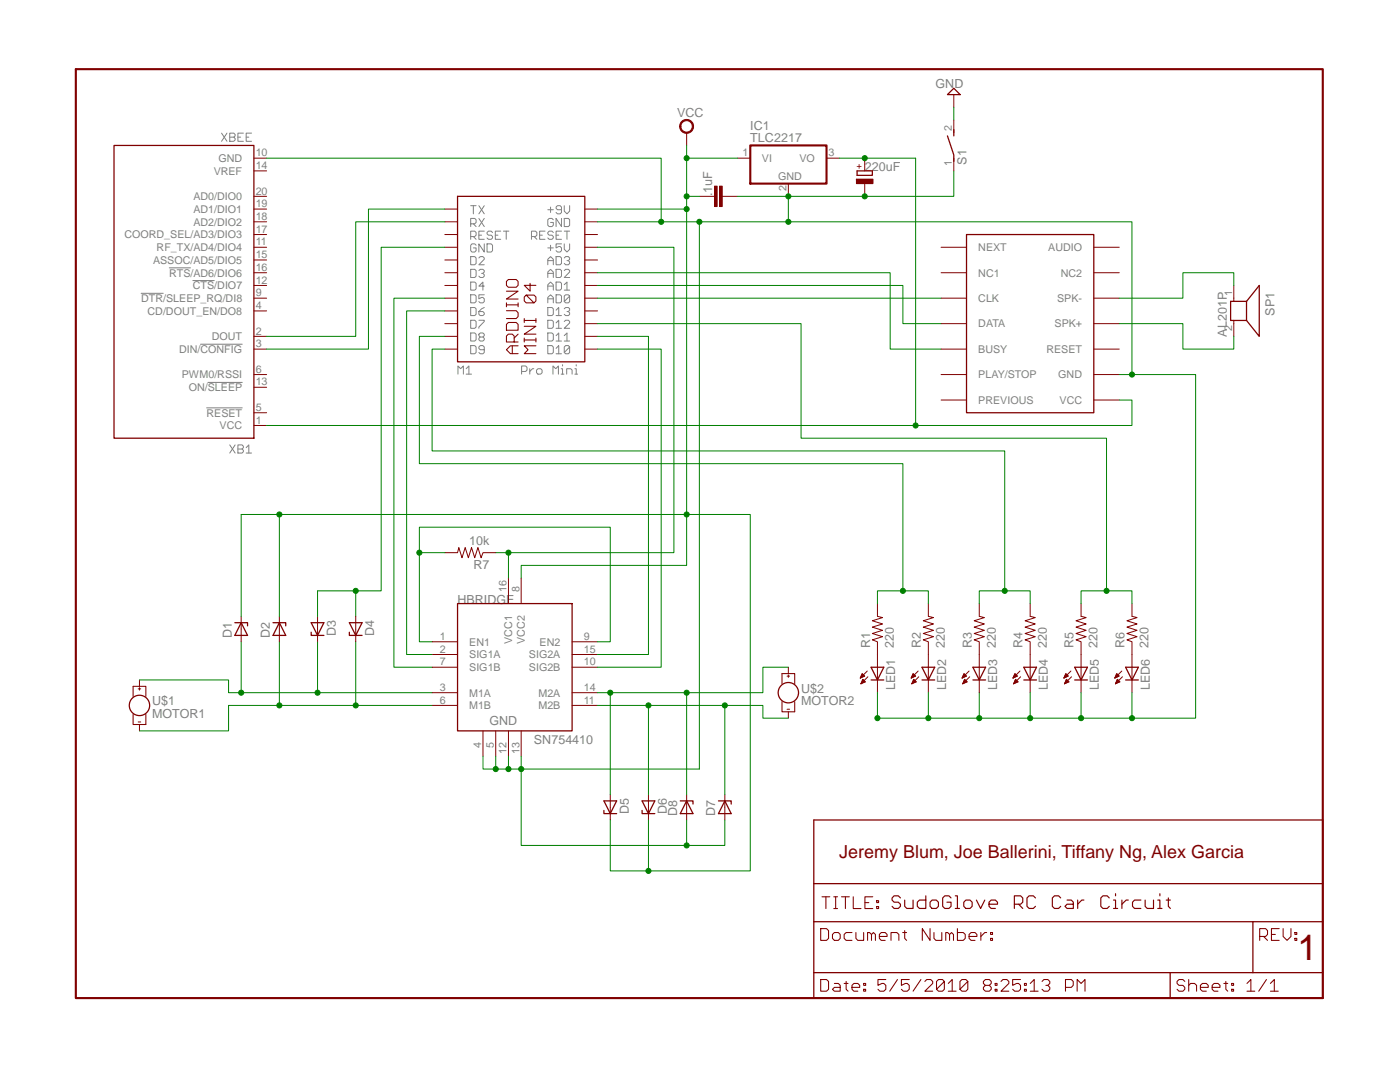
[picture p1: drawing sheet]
<svg xmlns="http://www.w3.org/2000/svg" width="279mm" height="216mm" viewBox="0 0 279 216" stroke-linecap="round" stroke-linejoin="round" font-family="sans-serif">
<g fill="none" stroke="#808080" stroke-width=".2">
<path d="M44.2 26.6l1.1 1.6M45.3 26.6l-1.1 1.6M45.8 26.6h.9l.2 .2v.3l-.2 .3 .2 .2v.3l-.2 .3h-.9zM45.8 27.4h.9M47.5 27.4h.5M48.6 26.6h-1.1v1.6h1.1M49.1 27.4h.6M50.2 26.6h-1.1v1.6h1.1M28.2 58.5h4.4M33.8 53.4h4.2M38.5 56h4.3M93.9 51.2h.8l.3 .3v1.1l-.3 .2h-.8z"/>
<path d="M93.9 53.7h.8l.3 .3v1.1l-.3 .3h-.8zM93.9 56.3h.8l.3 .2v1.1l-.3 .3h-.8zM93.9 58.8h.8l.3 .3v1.1l-.3 .2h-.8zM93.9 44.7h.8l.3-.3v-.5l-.3-.3h-.8v1.6M93.9 47.2h.8l.3-.3v-.5l-.3-.3h-.8v1.7M93.9 41h1.1M94.5 41v1.7M94.5 44.7l.5 .5M94.5 47.2l.5 .6M95 48.9l-.3-.2h-.5l-.3 .2v1.1l.3 .3h.5l.3-.3v-.5h-.5M95.6 51.5l.2-.3h.6l.2 .3v.2l-1 1.1h1M95.6 54l.2-.3h.6l.2 .3v.3l-.2 .2h-.3"/>
<path d="M95.6 41l1 1.7M95.6 43.6l1 1.6M95.6 46.9h.5M96.4 54.5l.2 .3v.3l-.2 .3h-.6l-.2-.3M96.6 58.8h-1v.8l.5-.2h.3l.2 .2v.6l-.2 .2h-.6l-.2-.2M96.6 57.1h-1l.8-.8v1.6M96.6 48.7v1.6l-1-1.6v1.6M96.6 46.1h-1v1.7h1M96.6 41l-1 1.7M96.6 43.6l-1 1.6M97.2 48.7h.8l.3 .2v1.1l-.3 .3h-.8zM98.3 46.4l-.3-.3h-.5l-.3 .3v.3l.3 .2h.5l.3 .3v.3l-.3 .3h-.5l-.3-.3"/>
<path d="M98.8 46.9h.6M99.9 46.1h-1.1v1.7h1.1M100.5 46.1h1.1M101 46.1v1.7M106.1 47.2h.8l.2-.3v-.5l-.2-.3h-.8v1.7M106.6 47.2l.5 .6M107.7 46.9h.5M108.8 46.1h-1.1v1.7h1.1M109.3 55.4v-1.1l.6-.6 .5 .6v1.1M109.3 57.9v-1.1l.6-.5 .5 .5v1.1M109.3 54.5h1.1M109.3 57.1h1.1"/>
<path d="M109.3 59.6h1.1M109.3 52.8v-1.1l.6-.5 .5 .5v1.1M109.3 41.8h1.1M109.3 49.5h1.1M109.3 52h1.1M109.9 41.3v1.1M109.9 48.9v1.1M110.4 43.9l-.2-.3h-.6l-.3 .3v1l.3 .3h.6l.2-.3v-.5h-.5M110.4 46.4l-.2-.3h-.6l-.3 .3v.3l.3 .2h.6l.2 .3v.3l-.2 .3h-.6l-.3-.3M111 53.7h.8l.3 .3v1.1l-.3 .3h-.8zM111 56.3h.8l.3 .2v1.1l-.3 .3h-.8zM111 58.8h.8l.3 .3v1.1l-.3 .2h-.8z"/>
<path d="M111 51.2h.8l.3 .3v1.1l-.3 .2h-.8zM111 46.9h.5M112.1 46.1h-1.1v1.7h1.1M112.1 48.7h-1.1v.8l.5-.3h.3l.3 .3v.5l-.3 .3h-.5l-.3-.3M112.1 41.8h-.8l-.3-.2v-.3l.3-.3h.5l.3 .3v1.1l-.3 .3h-.5l-.3-.3M112.1 43.6v1.6l-1.1-1.6v1.6M112.6 54l.3-.3h.5l.3 .3v.3l-1.1 1.1h1.1M112.6 56.8l.6-.5v1.6M112.6 57.9h1.1M112.6 41v1.1l.6 .6 .5-.6v-1.1M112.6 48.7v1l.6 .6 .5-.6v-1M112.6 51.5l.3-.3h.5l.3 .3v.2l-.3 .3h-.2"/>
<path d="M112.6 46.1h1.1M112.6 43.6h.8l.3 .3v1l-.3 .3h-.8zM113.2 46.1v1.7M113.4 52l.3 .3v.3l-.3 .2h-.5l-.3-.2M113.7 59.1l-1.1 1.1 .3 .2h.5l.3-.2v-1.1l-.3-.3h-.5l-.3 .3v1.1M40 68.7h8.3M41.5 76.3h6.8M91.4 74.7v-1.7l.5 .6 .6-.6v1.7M93 73.6l.6-.6v1.7M93 74.7h1.1M93.9 61.4h.8l.3 .2v1.1l-.3 .3h-.8zM93.9 63.9h.8l.3 .3v1.1l-.3 .2h-.8z"/>
<path d="M93.9 66.4h.8l.3 .3v1.1l-.3 .3h-.8zM93.9 69h.8l.3 .2v1.1l-.3 .3h-.8zM95.6 63.9h1v.3l-1 1.1v.2M95.6 66.7l.2-.3h.6l.2 .3v.3l-.2 .2 .2 .3v.3l-.2 .3h-.6l-.2-.3v-.3l.2-.3-.2-.2zM95.8 67.2h.6M96.6 61.4l-.5 .2-.5 .6v.5l.2 .3h.6l.2-.3v-.3l-.2-.2h-.8M96.6 69.8h-.8l-.2-.3v-.3l.2-.2h.6l.2 .2v1.1l-.2 .3h-.6l-.2-.3M104.1 74.1h.8l.3-.2v-.6l-.3-.3h-.8v1.7M105.7 73.6v1.1M106.5 73.6h-.2l-.6 .5M107.1 73.9l.3-.3h.5l.3 .3v.5l-.3 .3h-.5l-.3-.3zM109.3 63.9h.9l.2 .3v1.1l-.2 .2h-.9z"/>
<path d="M109.3 66.4h.9l.2 .3v1.1l-.2 .3h-.9zM109.3 69h.9l.2 .2v1.1l-.2 .3h-.9zM109.3 60.4v-1l.6-.6 .5 .6v1M109.3 61.4h.9l.2 .2v1.1l-.2 .3h-.9zM110.4 74.7v-1.7l.5 .6 .5-.6v1.7M111 64.4l.5-.5v1.6M111 67l.5-.6v1.7M111 69.5l.5-.5v1.6M111 65.5h1.1M111 68.1h1.1M111 70.6h1.1M111 61.9l.5-.5v1.6"/>
<path d="M111 63h1.1M112 73.6h.3v1.1M112 74.7h.5M112.3 72.8v.2M112.6 64.2l.3-.3h.5l.3 .3v.2l-1.1 1.1h1.1M112.6 67l.6-.6v1.7M112.6 68.1h1.1M112.6 61.6l.3-.2h.5l.3 .2v.3l-.3 .3h-.2M113.1 74.7v-1.1h.8l.3 .3v.8M113.4 62.2l.3 .2v.3l-.3 .3h-.5l-.3-.3M113.7 69.2l-1.1 1.1 .3 .3h.5l.3-.3v-1.1l-.3-.2h-.5l-.3 .2v1.1M114.7 73.6h.3v1.1"/>
<path d="M114.7 74.7h.6M115 72.8v.2M41.2 81.4h7.1M45.8 88.8l1.1 1.6M46.9 88.8l-1.1 1.6M47.5 88.8h.8l.3 .2v.3l-.3 .3 .3 .3v.2l-.3 .3h-.8zM47.5 89.6h.8M49.1 89.3l.6-.5v1.6M49.1 90.4h1.1"/>
</g>
<g fill="none" stroke="#800000" stroke-width=".2">
<path d="M50.7 31.6h2.5M50.7 34.1h2.5M50.7 39.2h2.5M137 26.5v2.5M147.2 31.6h2.5M157.3 36.6v2.6M165 31.6h2.5M50.7 59.5h2.5M50.7 49.3h2.5M50.7 57h2.5M50.7 51.9h2.5M50.7 54.4h2.5"/>
<path d="M50.7 46.8h2.5M50.7 44.3h2.5M50.7 41.7h2.5M88.8 59.5h2.5M88.8 49.3h2.5M88.8 57h2.5M88.8 51.9h2.5M88.8 54.4h2.5M88.8 46.8h2.5M88.8 44.3h2.5M88.8 41.7h2.5M116.7 59.5h2.6"/>
<path d="M116.7 49.3h2.6M116.7 57h2.6M116.7 51.9h2.6M116.7 54.4h2.6M116.7 46.8h2.6M116.7 44.3h2.6M116.7 41.7h2.6M50.7 67.1h2.5M50.7 69.7h2.5M50.7 62h2.5M50.7 74.7h2.5M50.7 77.3h2.5"/>
<path d="M88.8 67.1h2.5M88.8 69.7h2.5M88.8 62h2.5M88.8 64.6h2.5M116.7 67.1h2.6M116.7 69.7h2.6M116.7 62h2.6M116.7 64.6h2.6M50.7 84.9h2.5M50.7 82.4h2.5"/>
</g>
<path d="M22.8 29h27.9v58.4h-27.9zM91.3 39.2h25.4v33h-25.4z" fill="none" stroke="#800000" stroke-width=".25"/>
<path d="M149.7 29h15.3v7.6h-15.3z" fill="none" stroke="#800000" stroke-width=".42"/>
<g fill="none" stroke="#800000" stroke-width=".21">
<path d="M101.1 58.1h2.3l-2.3 1.6h2.3M101.5 55.8h1.5l.4 .4v.7l-.4 .4h-1.5l-.4-.4v-.7zM105 58.9l1.6 1.5 .4-.4v-.7l-.4-.4h-1.6l-.4 .4v.7l.4 .4h1.6M105.8 56.5v1.6l-1.2-1.2h2.4M101.1 62h1.9l.4 .4v.8l-.4 .4h-1.9M101.1 60.4v.8M101.1 60.8h2.3M101.5 64.3h1.5l.4 .4v1.2h-2.3v-1.2zM102.2 69v1.6M102.6 68.2v-1.1l-.4-.4h-.7l-.4 .4v1.1h2.3M103.4 66.7l-.8 .8M103.4 69h-1.5l-.8 .8 .8 .8h1.5"/>
<path d="M103.4 60.4v.8M104.6 63.6v.7M104.6 67.5v.7M104.6 65.1h2.4l-2.4 1.6h2.4M104.6 67.8h2.4M104.6 63.9h2.4M107 69h-2.4l.8 .8-.8 .8h2.4M107 63.6v.7M107 67.5v.7"/>
</g>
<path d="M136.2 24.1a1.39 1.39 0 0 1 2.1 .5 1.39 1.39 0 0 1-.9 2 1.39 1.39 0 0 1-1.8-1.4h.3a1.15 1.15 0 0 1 1.7-.9 1.15 1.15 0 0 1 .1 1.9 1.15 1.15 0 0 1-1.8-.7v-.3h-.3l.1-.3z" fill-rule="evenodd" fill="#800000"/>
<path d="M136.2 24.1a1.39 1.39 0 0 1 2.1 .5 1.39 1.39 0 0 1-.9 2 1.39 1.39 0 0 1-1.8-1.4h.3a1.15 1.15 0 0 1 1.7-.9 1.15 1.15 0 0 1 .1 1.9 1.15 1.15 0 0 1-1.8-.7v-.3h-.3l.1-.3z" fill="none" stroke="#800000" stroke-width=".2"/>
<path d="M171 34.1h3.1v.9h-3.1z" fill="none" stroke="#800000" stroke-width=".25"/>
<path d="M170.9 35.8h3.3v.8h-3.3z" fill="#800000"/>
<path d="M170.9 35.8h3.3v.8h-3.3zM170.9 35.8h.1M172.6 31.6v2.5M172.6 36.6v2.6" fill="none" stroke="#800000" stroke-width=".2"/>
<path d="M143.6 37.1h.5v4.1h-.5z" fill="#800000"/>
<path d="M143.6 37.1h.5v4.1h-.5zM143.6 37.1h.1" fill="none" stroke="#800000" stroke-width=".2"/>
<path d="M142.6 37.1h.5v4.1h-.5z" fill="#800000"/>
<g fill="none" stroke="#800000" stroke-width=".2">
<path d="M190.4 18.9v2.5M139.6 39.2h3M142.6 37.1h.5v4.1h-.5zM142.6 37.1h.1M144.1 39.2h3.1M190.4 24v2.5M190.4 31.6v2.5M187.8 49.3h5.1M187.8 54.4h5.1M187.8 59.5h5.1M218.3 49.3h5.1M218.3 54.4h5.1"/>
<path d="M218.3 59.5h5.1M246.2 57v3.1M187.8 64.6h5.1M187.8 69.7h5.1M187.8 74.7h5.1M187.8 79.8h5.1M218.3 64.6h5.1M218.3 69.7h5.1M218.3 74.7h5.1M218.3 79.8h5.1M246.2 63.9v3.2M88.8 110.3h2.5l.3-1 .6 2 .6-2 .7 2 .6-2 .6 2 .7-2 .6 2 .4-1h2.5"/>
<path d="M101.5 115.4v5M104 115.4v5M27.6 137.5h.5M27.8 135.7v1.2M27.8 137.2v.5M48.1 123v5.1M55.8 123v5.1M63.4 123v5.1M71 123v5.1M86.2 128.1h5.1M86.2 130.6h5.1M86.2 133.1h5.1"/>
<path d="M86.2 138.2h5.1M114.2 128.1h5.1M114.2 130.6h5.1M114.2 133.1h5.1M114.2 138.2h5.1M157.1 134.9h.5M157.3 133.1v1.3M157.3 134.7v.5M171.7 135.2h.2M171.8 135.1h.4M171.8 136.4h.1M171.8 135h.6"/>
<path d="M171.9 136.3h.2M171.9 134.9h.6M171.9 136.2h.5M171.9 134.7h.5M172 136.1h.7M172 134.6h.3M172 135.9h.6M172 134.5h.1M172.1 134.4l.5 .5-.9 .4zM172.1 135.8h.4M172.1 135.7h.2M172.2 135.6h.1"/>
<path d="M172.2 135.6l.5 .5-.9 .3zM173.1 133.9l-1.4 1.4M173.2 135l-1.4 1.4M175.1 120.4v2.6l1 .2-2 .7 2 .6-2 .6 2 .7-2 .6 2 .6-2 .7 1 .4v10.1M181.9 135.2h.2M181.9 135.1h.4M182 135h.6M182 136.4h.1M182 134.9h.7M182 136.3h.3M182.1 134.7h.4M182.1 136.2h.5"/>
<path d="M182.1 134.6h.3M182.1 136.1h.8M182.2 135.9h.5M182.2 134.5h.1M182.2 134.4l.5 .5-.9 .4zM182.2 135.8h.4M182.3 135.7h.2M182.4 135.6h.1M182.4 135.6l.5 .5-.9 .3zM183.2 133.9l-1.4 1.4M183.4 135l-1.4 1.4M185.3 120.4v2.6l1 .2-2 .7 2 .6-2 .6 2 .7-2 .6 2 .6-2 .7 1 .4v10.1"/>
<path d="M192 135.2h.2M192.1 135.1h.4M192.2 135h.6M192.2 136.4h.1M192.2 134.9h.6M192.2 136.3h.3M192.2 136.2h.5M192.3 134.7h.4M192.3 134.6h.3M192.3 136.1h.7M192.3 135.9h.6M192.4 134.5h.1"/>
<path d="M192.4 134.4l.5 .5-.9 .4zM192.4 135.8h.4M192.4 135.7h.3M192.5 135.6h.1M192.5 135.6l.5 .5-.9 .3zM193.4 133.9l-1.4 1.4M193.5 135l-1.4 1.4M195.4 120.4v2.6l1 .2-2 .7 2 .6-2 .6 2 .7-2 .6 2 .6-2 .7 1 .4v10.1M202.2 135.2h.2M202.2 135.1h.4M202.3 136.4h.1M202.3 135h.6"/>
<path d="M202.4 134.9h.6M202.4 136.3h.2M202.4 136.2h.5M202.4 134.7h.5M202.5 134.6h.2M202.5 136.1h.7M202.5 134.5h.1M202.5 135.9h.6M202.5 134.4l.6 .5-.9 .4zM202.6 135.8h.3M202.6 135.7h.2M202.7 135.6h.1"/>
<path d="M202.7 135.6l.5 .5-.9 .3zM203.6 133.9l-1.4 1.4M203.7 135l-1.4 1.4M205.6 120.4v2.6l1 .2-2 .7 2 .6-2 .6 2 .7-2 .6 2 .6-2 .7 1 .4v10.1M212.4 135.2h.1M212.4 135.1h.4M212.4 136.4h.1M212.5 135h.6M212.5 134.9h.6M212.5 136.3h.3M212.6 134.7h.4M212.6 136.2h.5"/>
<path d="M212.6 134.6h.3M212.6 136.1h.7M212.7 134.5h.1M212.7 135.9h.5M212.7 134.4l.5 .5-.9 .4zM212.7 135.8h.4M212.8 135.7h.2M212.8 135.6h.1M212.8 135.6l.5 .5-.9 .3zM213.7 133.9l-1.4 1.4M213.8 135l-1.4 1.4M215.8 120.4v2.6l1 .2-2.1 .7 2.1 .6-2.1 .6 2.1 .7-2.1 .6 2.1 .6-2.1 .7 1.1 .4v10.1"/>
<path d="M222.5 135.2h.2M222.6 135.1h.4M222.6 135h.6M222.6 136.4h.1M222.7 134.9h.6M222.7 136.3h.2M222.7 134.7h.5M222.7 136.2h.5M222.8 134.6h.3M222.8 136.1h.7M222.8 134.5h.1M222.8 135.9h.6"/>
<path d="M222.9 134.4l.5 .5-.9 .4zM222.9 135.8h.3M222.9 135.7h.2M223 135.6h.1M223 135.6l.5 .5-.9 .3zM223.9 133.9l-1.4 1.4M224 135l-1.4 1.4M225.9 120.4v2.6l1 .2-2 .7 2 .6-2 .6 2 .7-2 .6 2 .6-2 .7 1 .4v10.1M27.6 144.1h.5M27.8 144.6v1.2M86.2 140.8h5.1M96.4 145.8v5.1"/>
<path d="M98.9 145.8v5.1M101.5 145.8v5.1M104 145.8v5.1M114.2 140.8h5.1M121.8 158.5v5.1M129.4 158.5v5.1M137 158.5v5.1M144.7 158.5v5.1M157.1 141.5h.5M157.3 142v1.3"/>
</g>
<g fill="none" stroke="#800000" stroke-width=".25">
<path d="M189.1 18.9l1.3-1.3 1.2 1.3zM189.1 27.1l1.3 3.8v1.3M190.4 25.8v1.3M192.9 46.8h25.4v35.6h-25.4zM248.8 60.1h-3.2v3.8h3.2M248.8 60.1l2.5-3.1v10.1l-2.5-3.2M248.8 60.1v3.8M46.9 124.2h2.5v.7M48.1 124.2l1.3 2.6h-2.5zM54.5 124.2h2.5v.7M55.8 124.2l1.2 2.6h-2.5zM62.1 126.2v.6h2.5"/>
<path d="M62.1 124.2h2.5l-1.2 2.6zM69.7 126.2v.6h2.6M69.7 124.2h2.6l-1.3 2.6zM91.3 120.4h22.9v25.4h-22.9zM173.8 133.1h2.6l-1.3 2.6zM173.8 135.7h2.6M184 133.1h2.5l-1.2 2.6zM184 135.7h2.5M194.2 133.1h2.5l-1.3 2.6zM194.2 135.7h2.5M204.3 133.1h2.6l-1.3 2.6zM204.3 135.7h2.6"/>
<path d="M214.5 133.1h2.5l-1.2 2.6zM214.5 135.7h2.5M224.6 133.1h2.6l-1.3 2.6zM224.6 135.7h2.6M120.5 159.8h2.6l-1.3 2.5zM128.1 159.8h2.6l-1.3 2.5zM135.8 159.8h2.5v.6M137 159.8l1.3 2.5h-2.5zM143.4 159.8h2.5v.6M144.7 159.8l1.2 2.5h-2.5zM120.5 161.7v.6h2.6M128.1 161.7v.6h2.6"/>
<path d="M162.4 176.3h101.6M162.4 194.1h87.6M233.5 194.1v5.1M250 194.1h14v5.1h-101.6v-35.6h101.6v30.5M250 183.9v10.2M264 183.9h-101.6"/>
<circle cx="157.3" cy="138.2" r="2.03"/>
<circle cx="27.8" cy="140.8" r="2.03"/>
</g>
<g fill="none" stroke="#800000" stroke-width=".21">
<path d="M26.6 139v-2.1h2.5v2.1M156.1 136.4v-2h2.5v2M156.1 140v2h2.5v-2M26.6 142.5v2.1h2.5v-2.1M164 178.9h1.6M164.8 178.9v2.4M166.4 178.9h.8M166.8 178.9v2.4M167.9 178.9h1.6M168.7 178.9v2.4M170.3 178.9v2.4h1.5M174.2 178.9h-1.6v2.4h1.6"/>
<path d="M175 179.7h.3v.4h-.3zM163.8 195.5h1.2l.4 .3v1.6l-.4 .4h-1.2zM163.8 185.3h1.2l.4 .4v1.5l-.4 .4h-1.2zM166.4 181.3h.8M166.5 196.2h.8l.4 .4v1.2h-1.2l-.4-.4 .4-.4h1.2M166.5 186.1h.8l.4 .4v.7l-.4 .4h-.8l-.4-.4v-.7zM168.5 196.2h.7M168.9 195.8v1.6l.3 .4M170 197h1.6v-.4l-.4-.4h-.8l-.4 .4v.8l.4 .4h.8M170 186.1h-1.1l-.4 .4v.7l.4 .4h1.1M170.8 186.1v1.1l.4 .4h1.2v-1.5M172.4 196.2h.4v.4h-.4z"/>
<path d="M172.4 197.4h.4v.4h-.4zM172.6 180.1h.8M173.1 187.6v-1.5h.4l.4 .4v1.1M173.9 186.5l.4-.4 .4 .4v1.1M175 180.9h.3v.4h-.3zM175.5 186.9h1.5v-.4l-.3-.4h-.8l-.4 .4v.7l.4 .4h.8M176.8 195.5h-1.6v1.1l.8-.4h.4l.4 .4v.8l-.4 .4h-.8l-.4-.4M177.8 187.6v-1.5h1.2l.4 .4v1.1M179.1 195.5l-1.5 2.3M180.1 186.1h.8M180.6 185.7v1.5l.3 .4M181.5 195.5h-1.6v1.1l.8-.4h.4l.4 .4v.8l-.4 .4h-.8l-.4-.4"/>
<path d="M183.8 195.5l-1.6 2.3M184.6 195.8l.4-.3h.7l.4 .3v.4l-1.5 1.6h1.5M185.6 185.3v2.3l-1.5-2.3v2.3M186.4 186.1v1.1l.4 .4h1.2v-1.5M188.5 195.8l-1.6 1.6 .4 .4h.8l.4-.4v-1.6l-.4-.3h-.8l-.4 .3v1.6M188.7 187.6v-1.5h.4l.4 .4v1.1M189.3 196.2l.7-.7v2.3M189.3 197.8h1.5M189.5 186.5l.4-.4 .4 .4v1.1M191.1 185.3v2.3h1.1l.4-.4v-.7l-.4-.4h-1.1M193.1 195.8l-1.5 1.6 .4 .4h.8l.3-.4v-1.6l-.3-.3h-.8l-.4 .3v1.6M193.4 186.9h1.6v-.4l-.4-.4h-.8l-.4 .4v.7l.4 .4h.8"/>
<path d="M195.7 186.1v1.5M196.3 195.8l.4-.3h.7l.4 .3v.4l-.4 .4 .4 .4v.4l-.4 .4h-.7l-.4-.4v-.4l.4-.4-.4-.4zM196.7 196.6h.7M196.9 186.1h-.4l-.8 .8M197.7 186.1h.4v.4h-.4zM197.7 187.2h.4v.4h-.4zM198.6 196.2h.4v.4h-.4zM198.6 197.4h.4v.4h-.4zM199.8 195.8l.4-.3h.7l.4 .3v.4l-1.5 1.6h1.5M203.7 195.5h-1.6v1.1l.8-.4h.4l.4 .4v.8l-.4 .4h-.8l-.4-.4M204.4 196.2h.4v.4h-.4zM204.4 197.4h.4v.4h-.4z"/>
<path d="M205.6 196.2l.8-.7v2.3M205.6 197.8h1.6M208 195.8l.3-.3h.8l.4 .3v.4l-.4 .4h-.4M209.1 196.6l.4 .4v.4l-.4 .4h-.8l-.3-.4M212.6 197h1.2l.4-.4v-.8l-.4-.3h-1.2v2.3M215 197.8v-2.3l.8 .7 .7-.7v2.3M236.5 195.8l-.4-.3h-.8l-.4 .3v.4l.4 .4h.8l.4 .4v.4l-.4 .4h-.8l-.4-.4M237.2 196.6l.4-.4h.8l.4 .4v1.2M237.2 195.5v2.3M239.6 197h1.5v-.4l-.4-.4h-.7l-.4 .4v.8l.4 .4h.7M241.9 197h1.6v-.4l-.4-.4h-.8l-.4 .4v.8l.4 .4h.8M244.2 196.2h.8"/>
<path d="M244.6 195.8v1.6l.4 .4M245.8 196.2h.4v.4h-.4zM245.8 197.4h.4v.4h-.4zM248.9 196.2l.7-.7v2.3M248.9 197.8h1.5M251.4 186.9h1.2l.4-.4v-.8l-.4-.4h-1.2v2.3M252.2 186.9l.8 .7M252.8 195.5l-1.6 2.3M253.5 196.2l.8-.7v2.3M253.5 197.8h1.6M253.7 186.5h.8M255.3 185.3h-1.6v2.3h1.6"/>
<path d="M256.1 185.3v1.6l.8 .7 .7-.7v-1.6M258.4 186.1h.4v.4h-.4zM258.4 187.2h.4v.4h-.4z"/>
</g>
<path d="M15.1 13.8h248.9v185.4h-248.9z" fill="none" stroke="#800000" stroke-width=".42"/>
<g fill="none" stroke="#800000" stroke-width=".23">
<path d="M179.7 179.2l-.4-.4h-.9l-.4 .4v.4l.4 .4h.9l.4 .4v.4l-.4 .5h-.9l-.4-.5M180.6 179.6v1.2l.4 .5h1.2v-1.7M184.8 178.8v2.5h-1.3l-.4-.5v-.8l.4-.4h1.3M186 179.6h.9l.4 .4v.8l-.4 .5h-.9l-.4-.5v-.8zM189.8 179.2l-.4-.4h-.8l-.5 .4v1.6l.5 .5h.8l.4-.5v-.8h-.8M190.6 178.8h.5v2.5M194.9 179.6l.8 1.7 .8-1.7M206.7 179.2l-.5-.4h-.8l-.4 .4v1.6l.4 .5h.8l.5-.5M211.7 179.2l-.4-.4h-.9l-.4 .4v1.6l.4 .5h.9l.4-.5M213 179.6h.8l.4 .4v1.3h-1.2l-.5-.5 .5-.4h1.2M215.1 179.6v1.7M216.3 179.6h-.4l-.8 .8"/>
<path d="M221.4 179.2l-.4-.4h-.9l-.4 .4v1.6l.4 .5h.9l.4-.5M222.2 179.6h.4v1.7M222.6 178.3v.5M223.9 179.6v1.7M225.2 179.6h-.5l-.8 .8M227.7 179.6h-1.3l-.4 .4v.8l.4 .5h1.3M228.5 179.6v1.2l.5 .5h1.2v-1.7M231.1 179.6h.4v1.7M231.5 178.3v.5M232.7 179.6h.9M233.2 179.2v1.6l.4 .5M190.6 181.3h.9"/>
<path d="M192.3 180l.5-.4h.8l.4 .4v.8l-.4 .5h-.8l-.5-.5zM197.4 180.4h1.7v-.4l-.5-.4h-.8l-.4 .4v.8l.4 .5h.8M202.4 180.4h1.3l.4-.4v-.8l-.4-.4h-1.3v2.5M203.3 180.4l.8 .9M222.2 181.3h.9M231.1 181.3h.8"/>
</g>
<path d="M137 29v12.7h-17.7M137 39.2h2.6M137 31.6h10.2" fill="none" stroke="#008000" stroke-width=".2"/>
<circle cx="137" cy="31.6" r=".51" fill="#008000"/>
<circle cx="137" cy="31.6" r=".51" fill="none" stroke="#008000" stroke-width=".2"/>
<circle cx="137" cy="39.2" r=".51" fill="#008000"/>
<g fill="none" stroke="#008000" stroke-width=".2">
<path d="M137 41.7v71.1h-33v2.6"/>
<circle cx="137" cy="39.2" r=".51"/>
</g>
<circle cx="137" cy="41.7" r=".51" fill="#008000"/>
<g fill="none" stroke="#008000" stroke-width=".2">
<path d="M55.8 102.7v20.3M137 102.7h-88.9v20.3"/>
<circle cx="137" cy="41.7" r=".51"/>
</g>
<circle cx="55.8" cy="102.7" r=".51" fill="#008000"/>
<circle cx="55.8" cy="102.7" r=".51" fill="none" stroke="#008000" stroke-width=".2"/>
<circle cx="137" cy="102.7" r=".51" fill="#008000"/>
<g fill="none" stroke="#008000" stroke-width=".2">
<path d="M137 102.7h12.7v71.1h-27.9v-10.2M129.4 163.6v10.2"/>
<circle cx="137" cy="102.7" r=".51"/>
</g>
<circle cx="129.4" cy="173.8" r=".51" fill="#008000"/>
<g fill="none" stroke="#008000" stroke-width=".2">
<path d="M190.4 34.1v5.1h-43.2"/>
<circle cx="129.4" cy="173.8" r=".51"/>
</g>
<circle cx="157.3" cy="39.2" r=".51" fill="#008000"/>
<circle cx="157.3" cy="39.2" r=".51" fill="none" stroke="#008000" stroke-width=".2"/>
<circle cx="172.6" cy="39.2" r=".51" fill="#008000"/>
<g fill="none" stroke="#008000" stroke-width=".2">
<path d="M53.2 31.6h78.8v12.7h-12.7M157.3 39.2v5.1h-17.7"/>
<circle cx="172.6" cy="39.2" r=".51"/>
</g>
<circle cx="132" cy="44.3" r=".51" fill="#008000"/>
<g fill="none" stroke="#008000" stroke-width=".2">
<path d="M157.3 44.3h68.6v30.4h-2.5"/>
<circle cx="132" cy="44.3" r=".51"/>
</g>
<circle cx="157.3" cy="44.3" r=".51" fill="#008000"/>
<g fill="none" stroke="#008000" stroke-width=".2">
<path d="M225.9 74.7h12.7v68.6h-63.5"/>
<circle cx="157.3" cy="44.3" r=".51"/>
</g>
<circle cx="225.9" cy="74.7" r=".51" fill="#008000"/>
<g fill="none" stroke="#008000" stroke-width=".2">
<path d="M175.1 138.2v5.1M185.3 138.2v5.1M195.4 138.2v5.1M205.6 138.2v5.1M215.8 138.2v5.1M225.9 138.2v5.1"/>
<circle cx="225.9" cy="74.7" r=".51"/>
</g>
<circle cx="185.3" cy="143.3" r=".51" fill="#008000"/>
<circle cx="185.3" cy="143.3" r=".51" fill="none" stroke="#008000" stroke-width=".2"/>
<circle cx="195.4" cy="143.3" r=".51" fill="#008000"/>
<circle cx="195.4" cy="143.3" r=".51" fill="none" stroke="#008000" stroke-width=".2"/>
<circle cx="205.6" cy="143.3" r=".51" fill="#008000"/>
<circle cx="205.6" cy="143.3" r=".51" fill="none" stroke="#008000" stroke-width=".2"/>
<circle cx="215.8" cy="143.3" r=".51" fill="#008000"/>
<circle cx="215.8" cy="143.3" r=".51" fill="none" stroke="#008000" stroke-width=".2"/>
<circle cx="225.9" cy="143.3" r=".51" fill="#008000"/>
<circle cx="225.9" cy="143.3" r=".51" fill="none" stroke="#008000" stroke-width=".2"/>
<circle cx="175.1" cy="143.3" r=".51" fill="#008000"/>
<g fill="none" stroke="#008000" stroke-width=".2">
<path d="M132 44.3h7.6v109.2M96.4 150.9v2.6h7.6v-2.6M98.9 150.9v2.6M101.5 150.9v2.6"/>
<circle cx="175.1" cy="143.3" r=".51"/>
</g>
<circle cx="98.9" cy="153.5" r=".51" fill="#008000"/>
<circle cx="98.9" cy="153.5" r=".51" fill="none" stroke="#008000" stroke-width=".2"/>
<circle cx="101.5" cy="153.5" r=".51" fill="#008000"/>
<g fill="none" stroke="#008000" stroke-width=".2">
<path d="M104 153.5h35.6"/>
<circle cx="101.5" cy="153.5" r=".51"/>
</g>
<circle cx="139.6" cy="44.3" r=".51" fill="#008000"/>
<circle cx="139.6" cy="44.3" r=".51" fill="none" stroke="#008000" stroke-width=".2"/>
<circle cx="104" cy="153.5" r=".51" fill="#008000"/>
<g fill="none" stroke="#008000" stroke-width=".2">
<path d="M104 153.5v15.2h40.7v-5.1M137 163.6v5.1"/>
<circle cx="104" cy="153.5" r=".51"/>
</g>
<circle cx="137" cy="168.7" r=".51" fill="#008000"/>
<g fill="none" stroke="#008000" stroke-width=".2">
<path d="M167.5 31.6h5.1"/>
<circle cx="137" cy="168.7" r=".51"/>
</g>
<circle cx="172.6" cy="31.6" r=".51" fill="#008000"/>
<g fill="none" stroke="#008000" stroke-width=".2">
<path d="M172.6 31.6h10.1v53.3M223.4 79.8h2.5v5.1h-43.2M53.2 84.9h129.5"/>
<circle cx="172.6" cy="31.6" r=".51"/>
</g>
<circle cx="182.7" cy="84.9" r=".51" fill="#008000"/>
<g fill="none" stroke="#008000" stroke-width=".2">
<path d="M190.4 21.4v2.6M88.8 44.3h-17.8v22.8h-17.8M88.8 41.7h-15.3v28h-20.3M119.3 57h60.9v7.6h7.6M119.3 54.4h58.4v15.3h10.1M119.3 59.5h68.5M246.2 57v-2.6h-10.1v5.1h-12.7M88.8 67.1h-5.1v25.4h96.5v25.4M223.4 64.6h12.7v5.1h10.1v-2.6M175.1 120.4v-2.5h10.2v2.5"/>
<circle cx="182.7" cy="84.9" r=".51"/>
</g>
<circle cx="180.2" cy="117.9" r=".51" fill="#008000"/>
<g fill="none" stroke="#008000" stroke-width=".2">
<path d="M88.8 69.7h-2.6v20.3h114.3v27.9M195.4 120.4v-2.5h10.2v2.5"/>
<circle cx="180.2" cy="117.9" r=".51"/>
</g>
<circle cx="200.5" cy="117.9" r=".51" fill="#008000"/>
<g fill="none" stroke="#008000" stroke-width=".2">
<path d="M119.3 64.6h40.6v22.8h60.9v30.5M215.8 120.4v-2.5h10.1v2.5"/>
<circle cx="200.5" cy="117.9" r=".51"/>
</g>
<circle cx="220.8" cy="117.9" r=".51" fill="#008000"/>
<g fill="none" stroke="#008000" stroke-width=".2">
<path d="M119.3 49.3h15.2v61h-33v5.1M98.9 110.3h2.6"/>
<circle cx="220.8" cy="117.9" r=".51"/>
</g>
<circle cx="101.5" cy="110.3" r=".51" fill="#008000"/>
<g fill="none" stroke="#008000" stroke-width=".2">
<path d="M83.7 110.3v-5.1h38.1v22.9h-2.5M88.8 110.3h-5.1v17.8h2.5"/>
<circle cx="101.5" cy="110.3" r=".51"/>
</g>
<circle cx="83.7" cy="110.3" r=".51" fill="#008000"/>
<g fill="none" stroke="#008000" stroke-width=".2">
<path d="M88.8 59.5h-10.2v73.6h7.6M88.8 62h-7.6v68.6h5M119.3 69.7h12.7v63.4h-12.7M119.3 67.1h10.1v63.5h-10.1M27.8 135.7h17.8v2.5h40.6M48.1 128.1v10.1M63.4 128.1v10.1"/>
<circle cx="83.7" cy="110.3" r=".51"/>
</g>
<circle cx="48.1" cy="138.2" r=".51" fill="#008000"/>
<circle cx="48.1" cy="138.2" r=".51" fill="none" stroke="#008000" stroke-width=".2"/>
<circle cx="63.4" cy="138.2" r=".51" fill="#008000"/>
<g fill="none" stroke="#008000" stroke-width=".2">
<path d="M55.8 128.1v12.7M71 128.1v12.7M86.2 140.8h-40.6v5h-17.8"/>
<circle cx="63.4" cy="138.2" r=".51"/>
</g>
<circle cx="55.8" cy="140.8" r=".51" fill="#008000"/>
<circle cx="55.8" cy="140.8" r=".51" fill="none" stroke="#008000" stroke-width=".2"/>
<circle cx="71" cy="140.8" r=".51" fill="#008000"/>
<g fill="none" stroke="#008000" stroke-width=".2">
<path d="M88.8 49.3h-12.7v68.6h-12.7v5.1M71 117.9v5.1"/>
<circle cx="71" cy="140.8" r=".51"/>
</g>
<circle cx="71" cy="117.9" r=".51" fill="#008000"/>
<g fill="none" stroke="#008000" stroke-width=".2">
<path d="M119.3 140.8h33v2.5h5M129.4 140.8v17.7M144.7 140.8v17.7"/>
<circle cx="71" cy="117.9" r=".51"/>
</g>
<circle cx="129.4" cy="140.8" r=".51" fill="#008000"/>
<circle cx="129.4" cy="140.8" r=".51" fill="none" stroke="#008000" stroke-width=".2"/>
<circle cx="144.7" cy="140.8" r=".51" fill="#008000"/>
<g fill="none" stroke="#008000" stroke-width=".2">
<path d="M121.8 138.2v20.3M137 138.2v20.3M157.3 133.1h-5v5.1h-33"/>
<circle cx="144.7" cy="140.8" r=".51"/>
</g>
<circle cx="121.8" cy="138.2" r=".51" fill="#008000"/>
<circle cx="121.8" cy="138.2" r=".51" fill="none" stroke="#008000" stroke-width=".2"/>
<circle cx="137" cy="138.2" r=".51" fill="#008000"/>
<circle cx="137" cy="138.2" r=".51" fill="none" stroke="#008000" stroke-width=".2"/>
<text font-size="7.2" fill="#800000" x="258.9" y="191.5">1</text>
<text font-size="3.6" fill="#800000" x="167.5" y="171.2">Jeremy Blum, Joe Ballerini, Tiffany Ng, Alex Garcia</text>
<g font-size="2.5" fill="#808080">
<text x="186.7" y="17.5">GND</text>
<text x="135.1" y="23.3">VCC</text>
<text x="149.7" y="28.4">TLC2217</text>
<text x="149.7" y="25.9">IC1</text>
<text x="172.6" y="34.1">220uF</text>
<text x="192.9" y="32.8" transform="rotate(-90 192.9 32.8)">S1</text>
<text x="142.1" y="39.2" transform="rotate(-90 142.1 39.2)">.1uF</text>
<text x="254.4" y="63" transform="rotate(-90 254.4 63)">SP1</text>
<text x="244.8" y="67.2" transform="rotate(-90 244.8 67.2)">AL201P</text>
<text x="93.6" y="108.8">10k</text>
<text x="94.5" y="113.6">R7</text>
<text x="91.3" y="120.4">HBRIDGE</text>
<text x="46.2" y="127.3" transform="rotate(-90 46.2 127.3)">D1</text>
<text x="53.8" y="127.3" transform="rotate(-90 53.8 127.3)">D2</text>
<text x="67.1" y="126.9" transform="rotate(-90 67.1 126.9)">D3</text>
<text x="74.7" y="126.9" transform="rotate(-90 74.7 126.9)">D4</text>
<text x="173.6" y="129.3" transform="rotate(-90 173.6 129.3)">R1</text>
<text x="178.4" y="129.3" transform="rotate(-90 178.4 129.3)">220</text>
<text x="183.8" y="129.3" transform="rotate(-90 183.8 129.3)">R2</text>
<text x="188.6" y="129.3" transform="rotate(-90 188.6 129.3)">220</text>
<text x="193.9" y="129.3" transform="rotate(-90 193.9 129.3)">R3</text>
<text x="198.7" y="129.3" transform="rotate(-90 198.7 129.3)">220</text>
<text x="204.1" y="129.3" transform="rotate(-90 204.1 129.3)">R4</text>
<text x="208.9" y="129.3" transform="rotate(-90 208.9 129.3)">220</text>
<text x="214.2" y="129.3" transform="rotate(-90 214.2 129.3)">R5</text>
<text x="219.1" y="129.3" transform="rotate(-90 219.1 129.3)">220</text>
<text x="224.4" y="129.3" transform="rotate(-90 224.4 129.3)">R6</text>
<text x="229.2" y="129.3" transform="rotate(-90 229.2 129.3)">220</text>
<text x="178.7" y="137.7" transform="rotate(-90 178.7 137.7)">LED1</text>
<text x="188.8" y="137.7" transform="rotate(-90 188.8 137.7)">LED2</text>
<text x="199" y="137.7" transform="rotate(-90 199 137.7)">LED3</text>
<text x="209.1" y="137.7" transform="rotate(-90 209.1 137.7)">LED4</text>
<text x="219.3" y="137.7" transform="rotate(-90 219.3 137.7)">LED5</text>
<text x="229.5" y="137.7" transform="rotate(-90 229.5 137.7)">LED6</text>
<text x="30.4" y="140.8">U$1</text>
<text x="30.4" y="143.3">MOTOR1</text>
<text x="159.9" y="138.2">U$2</text>
<text x="159.9" y="140.8">MOTOR2</text>
<text x="97.7" y="144.6">GND</text>
<text x="106.6" y="148.4">SN754410</text>
<text x="125.5" y="162.5" transform="rotate(-90 125.5 162.5)">D5</text>
<text x="133.1" y="162.5" transform="rotate(-90 133.1 162.5)">D6</text>
<text x="135.1" y="162.9" transform="rotate(-90 135.1 162.9)">D8</text>
<text x="142.7" y="162.9" transform="rotate(-90 142.7 162.9)">D7</text>
</g>
<g font-size="2.1" fill="#808080">
<text x="190" y="26.1" transform="rotate(-90 190 26.1)">2</text>
<text x="42.7" y="34.9">VREF</text>
<text x="43.6" y="32.3">GND</text>
<text x="51" y="31.2">10</text>
<text x="51" y="33.8">14</text>
<text x="148.2" y="31.2">1</text>
<text x="152.1" y="32.3">VI</text>
<text x="155.3" y="35.9">GND</text>
<text x="159.5" y="32.3">VO</text>
<text x="165.3" y="31.2">3</text>
<text x="190" y="33.1" transform="rotate(-90 190 33.1)">1</text>
<text x="38.6" y="39.9">AD0/DIO0</text>
<text x="51" y="41.4">19</text>
<text x="51" y="38.8">20</text>
<text x="157" y="38.2" transform="rotate(-90 157 38.2)">2</text>
<text x="24.8" y="47.6">COORD_SEL/AD3/DIO3</text>
<text x="38.6" y="45">AD2/DIO2</text>
<text x="38.6" y="42.5">AD1/DIO1</text>
<text x="51" y="46.4">17</text>
<text x="51" y="43.9">18</text>
<text x="30.5" y="52.6">ASSOC/AD5/DIO5</text>
<text x="31.3" y="50.1">RF_TX/AD4/DIO4</text>
<text x="51" y="49">11</text>
<text x="51" y="51.5">15</text>
<text x="195.2" y="50.1">NEXT</text>
<text x="209.2" y="50.1">AUDIO</text>
<text x="33.8" y="55.2">RTS/AD6/DIO6</text>
<text x="38.5" y="57.7">CTS/DIO7</text>
<text x="51" y="59.1">9</text>
<text x="51" y="56.6">12</text>
<text x="51" y="54.1">16</text>
<text x="195.2" y="55.2">NC1</text>
<text x="211.7" y="55.2">NC2</text>
<text x="245.9" y="59.1" transform="rotate(-90 245.9 59.1)">1</text>
<text x="28.2" y="60.3">DTR/SLEEP_RQ/DI8</text>
<text x="29.4" y="62.8">CD/DOUT_EN/DO8</text>
<text x="51" y="61.7">4</text>
<text x="195.2" y="60.3">CLK</text>
<text x="195.2" y="65.3">DATA</text>
<text x="210.5" y="65.3">SPK+</text>
<text x="211" y="60.3">SPK-</text>
<text x="35.7" y="70.4">DIN/CONFIG</text>
<text x="42.3" y="67.9">DOUT</text>
<text x="51" y="66.8">2</text>
<text x="51" y="69.3">3</text>
<text x="195.2" y="70.4">BUSY</text>
<text x="208.9" y="70.4">RESET</text>
<text x="245.9" y="66.1" transform="rotate(-90 245.9 66.1)">2</text>
<text x="36.3" y="75.5">PWM0/RSSI</text>
<text x="51" y="74.4">6</text>
<text x="51" y="76.9">13</text>
<text x="195.2" y="75.5">PLAY/STOP</text>
<text x="211.2" y="75.5">GND</text>
<text x="37.7" y="78">ON/SLEEP</text>
<text x="41.2" y="83.1">RESET</text>
<text x="51" y="82">5</text>
<text x="195.2" y="80.6">PREVIOUS</text>
<text x="211.5" y="80.6">VCC</text>
<text x="43.8" y="85.7">VCC</text>
<text x="51" y="84.5">1</text>
<text x="101.1" y="118.1" transform="rotate(-90 101.1 118.1)">16</text>
<text x="103.7" y="118.1" transform="rotate(-90 103.7 118.1)">8</text>
<text x="87.8" y="127.7">1</text>
<text x="87.8" y="130.2">2</text>
<text x="93.6" y="128.8">EN1</text>
<text x="93.6" y="131.4">SIG1A</text>
<text x="102.2" y="128.5" transform="rotate(-90 102.2 128.5)">VCC1</text>
<text x="104.8" y="128.5" transform="rotate(-90 104.8 128.5)">VCC2</text>
<text x="105.6" y="131.4">SIG2A</text>
<text x="107.7" y="128.8">EN2</text>
<text x="116.5" y="127.7">9</text>
<text x="116.5" y="130.2">15</text>
<text x="87.8" y="132.8">7</text>
<text x="87.8" y="137.9">3</text>
<text x="93.6" y="133.9">SIG1B</text>
<text x="105.6" y="133.9">SIG2B</text>
<text x="116.5" y="132.8">10</text>
<text x="116.5" y="137.9">14</text>
<text x="87.8" y="140.4">6</text>
<text x="93.6" y="139">M1A</text>
<text x="93.6" y="141.5">M1B</text>
<text x="107.5" y="139">M2A</text>
<text x="107.5" y="141.5">M2B</text>
<text x="116.5" y="140.4">11</text>
<text x="96" y="149.4" transform="rotate(-90 96 149.4)">4</text>
<text x="98.6" y="149.4" transform="rotate(-90 98.6 149.4)">5</text>
<text x="101.1" y="150.5" transform="rotate(-90 101.1 150.5)">12</text>
<text x="103.7" y="150.5" transform="rotate(-90 103.7 150.5)">13</text>
</g>
<text font-size="1.8" fill="#800000" x="172" y="33.7" transform="rotate(-90 172 33.7)">+</text>
</svg>
